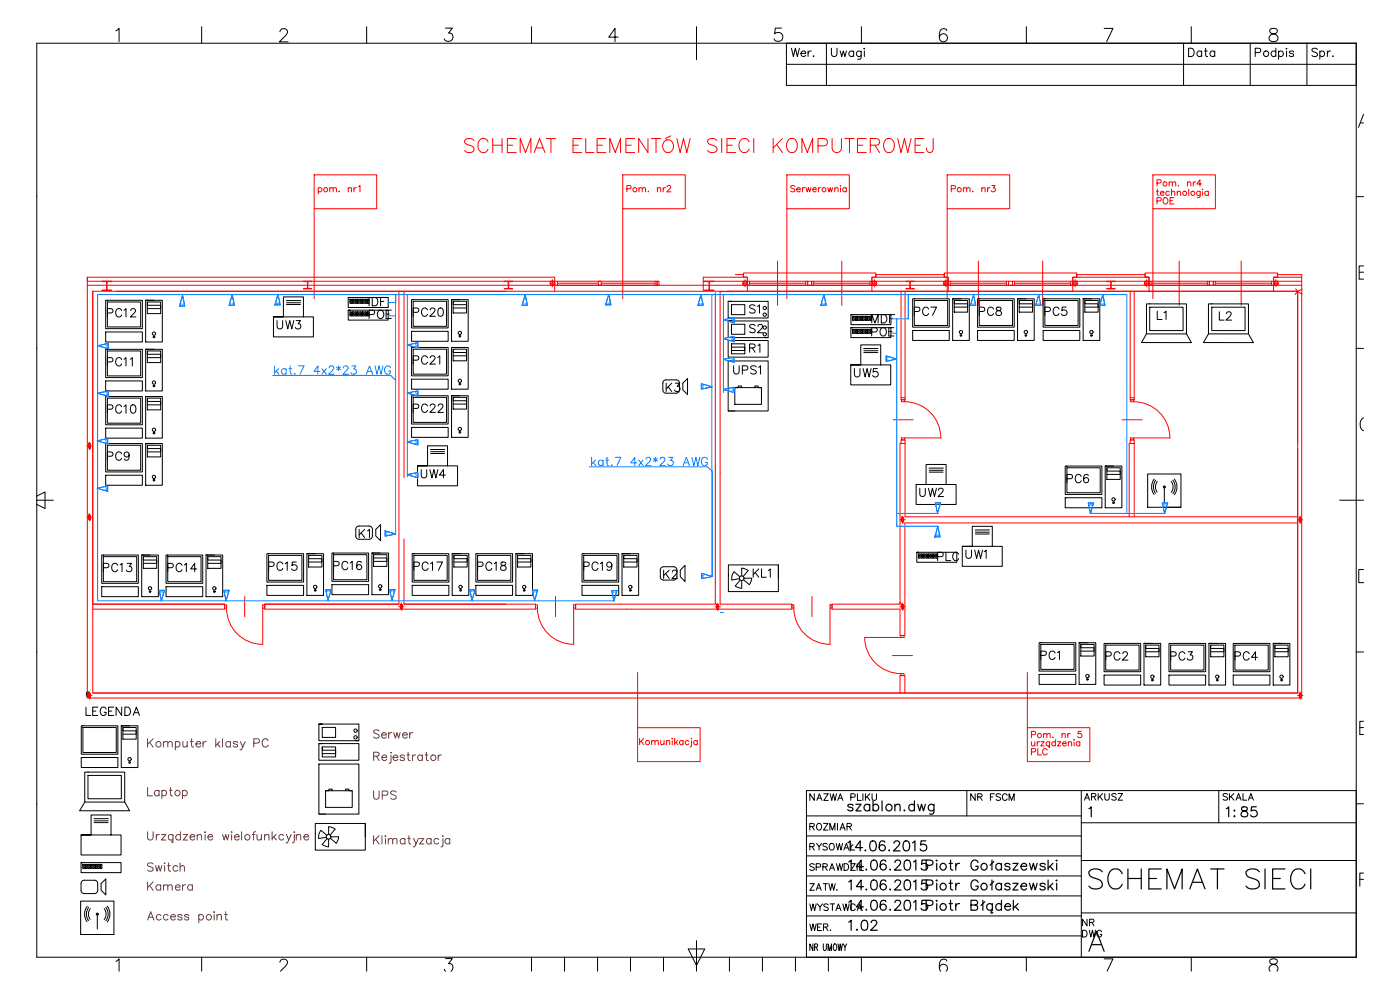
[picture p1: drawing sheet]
<svg xmlns="http://www.w3.org/2000/svg" width="420mm" height="297mm" viewBox="0 0 420 297" stroke-linecap="round" stroke-linejoin="round" font-family="sans-serif">
<!-- layer: Title Block -->
<g fill="none" stroke="#000" stroke-width=".3">
<path d="M11 13h396v274.2h-396zM34.8 9.3l.9-.8v4M60.5 8v5M84 9.6l.4-.8 1.1-.2a.98 .98 0 0 1 .6 1.5l-2.3 2.5h2.7M110 8v5M133.7 8.4h2l-1.1 1.5a1.27 1.27 0 0 1 1.4 1.5 1.27 1.27 0 0 1-1.8 1l-.5-.2-.4-.6M159.5 8v5M185.5 11.1h-2.8l1.9-2.6v4M209 8v9.9M234.6 8.4h-1.9l-.2 1.7a1.4 1.4 0 0 1 2.1 0 1.4 1.4 0 0 1-.2 2.1 1.4 1.4 0 0 1-2.1-.6M236 13v12.6h171M236 19.3h171"/>
<path d="M248 13v12.6M258.5 8v5M284.2 9.2a1.14 1.14 0 0 0-1.1-.6 1.14 1.14 0 0 0-1 .7 2.82 2.82 0 0 0 .4 3.1 1.23 1.23 0 0 0 1.8-.6 1.23 1.23 0 0 0-.9-1.7 1.23 1.23 0 0 0-1.5 1.2M308 8v5M331.4 8.5h2.6l-1.9 4M355.2 13v12.6M357.5 8v5M375.2 13v12.6M376.7 15.8l1.4-.1 .3-.4-.1-.6-.5-.2h-1.1v2.5M381.3 8.7a.79 .79 0 0 0 .3 1.3 1.65 1.65 0 0 1 1.9 1.7 1.38 1.38 0 0 1-1.5 .8 1.38 1.38 0 0 1-1.1-1.4 1.86 1.86 0 0 1 1.9-1.1 .79 .79 0 0 0 .3-1.3l-.5-.2zM382.9 15.7a.79 .79 0 0 0-1.2-.2 .79 .79 0 0 0 0 1.2 .79 .79 0 0 0 1.2-.1M382.9 14.5v2.5"/>
<path d="M383.7 15.7a.8 .8 0 0 1 1.2-.2 .8 .8 0 0 1 0 1.2 .8 .8 0 0 1-1.2-.1M383.7 15.3v2.5M386.1 14.5v.2zM386.1 15.3v1.7M388.2 15.7a.75 .75 0 0 0-1.3 0l.4 .3 .8 .2 .1 .4a.75 .75 0 0 1-1.3 0M392.2 13v12.6M395.4 14.8a.93 .93 0 0 0-.9-.4 .93 .93 0 0 0-.8 .7l.3 .3 1.1 .5 .3 .7a1.08 1.08 0 0 1-1.7 0M396.1 15.7a.8 .8 0 0 1 1.2-.2 .8 .8 0 0 1 0 1.2 .8 .8 0 0 1-1.2-.1M396.1 15.3v2.5M398.4 15.3v1.7M399.3 15.3a.82 .82 0 0 0-.9 .7M400 16.7v.3l.1-.2"/>
<path d="M408.3 36.9h.9M409.2 34.3l-1.5 3.9M10.8 59h.2M407 59h2.2M409.2 79.8h-1.3v3.9h1.3M407.9 81.7h1.3M10.8 104.5h.2M407 104.5h2.2M409.2 125.4a2.28 2.28 0 0 0 0 3.8M10.8 148.9l2.7-1.3v5l-2.7-1.4M10.8 150.1h5.2M402.1 150.1h7.1"/>
<path d="M409.2 170.9h-1.4v3.9h1.4M10.8 195.6h.2M407 195.6h2.2M408.1 218.3h1.1M409.2 216.4h-1.1v4h1.1M290.2 237.2v7.6M324.5 237.2v50M365.8 237.2v9.7M407 237.2h-165v50M10.8 241.2h.2M242 256.8h82.5M242 250.8h82.5"/>
<path d="M242 244.8h82.5M324.5 258.2h82.5M324.5 246.9h82.5M407 241.2h2.2M242 274.8h82.5M242 268.8h82.5M242 262.8h82.5M324.5 273.9h82.5M324.9 279.1h.7a1.08 1.08 0 0 1 .7 1 1.08 1.08 0 0 1-.7 1h-.7zM326.2 275.8v2l-1.3-2v2M326.9 279.1l.5 2 .5-2 .4 2 .5-2M327 276.7l1.1-.1 .1-.6-1.2-.2v2"/>
<path d="M327.7 276.7l.6 1.1M330.6 279.6a.73 .73 0 0 0-.8-.5 .73 .73 0 0 0-.6 .8v.5a.71 .71 0 0 0 .7 .7 .71 .71 0 0 0 .7-.7h-.5M408.1 263.8h1.1M409.2 262h-1.1v3.9M34.8 288.5l.9-.8v3.7M60.5 287.2v4.2M84 288.7l.4-.7 1.1-.2a.97 .97 0 0 1 .6 1.5l-1.9 2.1M110 287.2v4.2M133.3 290.8l.5 .6M133.7 287.6h2l-1.1 1.5a1.2 1.2 0 0 1 1.3 .9 1.2 1.2 0 0 1-.6 1.4M159.5 287.2v4.2M169.4 287.2v4.2"/>
<path d="M179.3 287.2v4.2M189.2 287.2v4.2M199.1 287.2v4.2M206.6 284.7h4.9l-2.5 5zM209 282.3v9.1M218.9 287.2v4.2M228.8 287.2v4.2M238.7 287.2v4.2M242 280.8h82.5M244 283.2v2l-1-2v2M244.5 284.2l.8-.1v-.8l-.8-.1v2M244.9 284.2l.5 1"/>
<path d="M247.1 283.2v1.4l.4 .6 .4-.3 .1-1.7M248.5 285.2v-2l.5 2 .6-2v2M248.6 287.2v4.2M250.3 283.3l.2-.1a1.08 1.08 0 0 1 .7 1 1.08 1.08 0 0 1-.7 1 1.44 1.44 0 0 1-.2-1.9zM251.5 283.2l.3 2 .4-2 .3 2 .3-2M253.1 283.2l.5 1 .5-1M253.6 284.2v1M258.5 287.2v4.2M281.9 290.4a1.21 1.21 0 0 1 1.7-1 1.21 1.21 0 0 1 .3 2M284.2 288.3a1.16 1.16 0 0 0-1.7-.3 3.1 3.1 0 0 0-.2 3.4M308 287.2v4.2M331.4 287.7h2.6l-1.7 3.7"/>
<path d="M357.5 287.2v4.2M381.2 291.4a1.18 1.18 0 0 1-.3-1.3 1.18 1.18 0 0 1 1.1-.7l.8-.2a.79 .79 0 0 0 .3-1.3 1.49 1.49 0 0 0-2 .4v.3a2.26 2.26 0 0 0 1.9 1 1.14 1.14 0 0 1 .2 1.8"/>
<circle cx="380" cy="16.1" r=".83"/>
</g>
<g fill="none" stroke="#000" stroke-width=".36">
<path d="M256 241.7a.91 .91 0 0 0-1.6 0l.5 .5 1 .3 .1 .4a.91 .91 0 0 1-1.6 0M256.9 241.3h1.5l-1.5 2h1.5M261 241.7a.96 .96 0 0 0-1.4-.1 .96 .96 0 0 0 0 1.4 .96 .96 0 0 0 1.4-.1M261 241.3v2M262 241.7a.96 .96 0 0 1 1.4-.1 .96 .96 0 0 1 0 1.4 .96 .96 0 0 1-1.4-.1M262 240.3v3M264.7 240.3v3M268.6 241.9l.7-.6 .7 .1 .1 1.9M268.6 241.3v2M271.4 243l-.1 .2h.3M274.4 241.7a.96 .96 0 0 0-1.4-.1 .96 .96 0 0 0 0 1.4 .96 .96 0 0 0 1.4-.1M274.4 240.3v3"/>
<path d="M275.4 241.3l.6 2 .6-2 .5 2 .6-2M280.3 241.3v2.3a.8 .8 0 0 1-1.3 .6M280.3 241.7a.96 .96 0 0 0-1.4-.1 .96 .96 0 0 0 0 1.4 .96 .96 0 0 0 1.4-.1M326.8 242.6l.7-.5v3M284.8 271.1h1M285.3 270.1v2.4l.1 .5 .6 .1M286.8 271.1v2M288 271.1a.97 .97 0 0 0-1.2 .9M291.4 271.5l1.7-.1 .3-.4-.1-.6-.6-.3h-1.3v3h1.3a.79 .79 0 0 0 .7-.5 .79 .79 0 0 0-.3-.9l-.4-.2M295 270.1v3M295.5 270.5l-1.1 1.2M297.8 271.5a.96 .96 0 0 0-1.4-.1 .96 .96 0 0 0 0 1.4 .96 .96 0 0 0 1.4-.1"/>
<path d="M297.8 271.1v2l-.4 .7 .3 .2 .3-.2M300.6 271.5a.96 .96 0 0 0-1.5-.1 .96 .96 0 0 0 0 1.4 .96 .96 0 0 0 1.5-.1M300.6 270.1v3M301.5 272h1.8a.92 .92 0 0 0-1.3-.8 .92 .92 0 0 0-.3 1.5 .91 .91 0 0 0 1.6 0M304.1 270.1v3M304.7 272l1 1.1M305.5 271.1l-1.4 1.4M326.8 285.4l2.3-6 2.3 6M327.6 283.4h2.9"/>
<circle cx="266.8" cy="242.3" r=".99"/>
<circle cx="283" cy="272.1" r=".99"/>
</g>
<path d="M26.1 207.8h.6v.9h-.6zM26.1 208.2v.1M26.1 208.3h.1M26.2 208.3h.1M26.2 208.2h.1M26.3 208.2h.1M26.3 208.2v.1M26.3 208.3h.1M26.4 208.2v.1M26.4 208.3h.1M26.4 208.3h.2M26.6 208.3h.1" fill="none" stroke="#000" stroke-width=".59"/>
<g fill="#000">
<circle cx="26.3" cy="208.3" r=".3"/>
<circle cx="26.6" cy="208.3" r=".3"/>
<circle cx="26.7" cy="208.3" r=".3"/>
</g>
<!-- layer: przekroj -->
<g fill="none" stroke="#f00" stroke-width=".3">
<path d="M94.3 52.5h18.8v10.1h-18.8zM95.5 56.6a.6 .6 0 0 1 .9-.1 .6 .6 0 0 1 0 .9 .6 .6 0 0 1-.9-.1M95.5 56.3v1.9M99 56.7l.4-.4 .5 .1 .1 1.2M99 56.3v1.3M100 56.7l.4-.4 .5 .1 .1 1.2M101.8 57.4v.2zM104.5 56.7l.5-.4 .4 .1 .1 1.2M104.5 56.3v1.3M106.2 56.3v1.3M107 56.3l-.5 .1-.3 .4M107.6 56l.4-.3v1.9"/>
<path d="M186.9 52.5h18.8v10.1h-18.8zM188.1 56.7l1.1-.1 .2-.3-.1-.5-1.2-.1v1.9M191.8 56.7l.4-.4 .5 .1 .1 1.2M191.8 56.3v1.3M192.8 56.7l.4-.4 .5 .1v1.2M194.6 57.4v.2zM197.3 56.7l.4-.4 .5 .1 .1 1.2M197.3 56.3v1.3M199 56.3v1.3M199.7 56.3l-.4 .1-.3 .4M200.2 56.1l.4-.4h.5l.2 .3-.3 .7-.9 .9h1.3M236.1 52.5h18.8v10.1h-18.8z"/>
<path d="M238.6 55.9l-.5-.2h-.6l-.1 .6 1 .4 .2 .6-.5 .3-.8-.3M239.1 56.8h1.1a.61 .61 0 0 0-.7-.5 .61 .61 0 0 0-.5 .7 .61 .61 0 0 0 .6 .6l.6-.3M240.8 56.3v1.3M241.5 56.3l-.4 .1-.3 .4M241.9 56.3l.4 1.3 .3-1.3 .4 1.3 .4-1.3M243.9 56.8h1.1a.61 .61 0 0 0-.7-.5 .61 .61 0 0 0-.5 .7 .61 .61 0 0 0 .6 .6l.6-.3M245.6 56.3v1.3M246.3 56.3l-.4 .1-.3 .4M248.4 56.3l.4 1.3 .4-1.3 .3 1.3 .4-1.3M250.5 56.7l.5-.4 .4 .1 .1 1.2M250.5 56.3v1.3M252.3 55.7v.1z"/>
<path d="M252.3 56.4v1.2M254 56.6a.6 .6 0 0 0-.9-.1 .6 .6 0 0 0 0 .9 .6 .6 0 0 0 .9-.1M254 56.3v1.3M284.3 52.5h18.7v10.1h-18.7zM285.5 56.7l1.1-.1 .1-.8-1.2-.1v1.9M289.1 56.7l.5-.4 .4 .1 .1 1.2M289.1 56.3v1.3M290.1 56.7l.5-.4 .4 .1 .1 1.2M291.8 57.5h.2zM294.6 56.7l.5-.4 .5 .1v1.2M294.6 56.3v1.3M296.4 56.3v1.3"/>
<path d="M297.1 56.3l-.4 .1-.3 .4M297.7 55.7h.9l-.5 .7a.64 .64 0 0 1 .5 1 .64 .64 0 0 1-1.1-.2M346 52.5h18.8v10.1h-18.8zM360.2 57.4l-.1 1.7-.3 .2-.4-.1M94.3 62.6v27M186.9 62.6v27M233.3 78.4v13.2M236.1 62.6v27M252.6 78.4v13.2M284.3 62.6v27M293.6 78.4v13.2M312.9 78.4v13.2"/>
<path d="M346 62.6v27M353.9 78.4v13.2M372.5 78.4v13.2M26.2 83.2h140.3v4.2M26.2 85.6h364.5M27.8 87.4v93.9h39.6v1.5h-39.6M27.8 87.4h361.7v120.5h-361.7zM30.6 84.4h2.9l-1.4 .2 .1 2.4 1.3 .2h-2.9l1.4-.3v-2.4zM35 87.4h116.8M91.1 84.4l1.2 .2-.1 1.9-1.1 .2h2.4l-1.1-.3v-1.9l1.1-.1M119.7 87.4v93.9h-40.2v1.5h81.2v-1.5h-39.5M121.2 87.4v55.9"/>
<path d="M151.4 84.4l1.1 .1v1.9l-1.1 .3h2.4l-1.2-.3M152.7 84.6v1.8M153.8 84.4l-1.2 .2M165 85h1.5M165.2 84.4h1.2v1.2h-1.2zM165.2 84.4h1.1v1.1h-1.1zM165.8 83.9v2.2M166.5 84.4h-140.3v-1.2v126.2h364.5v-127h-7.3v.8h-1.2v2.4M166.5 84.4h.8v1.2h-.8zM167.3 84.4h29.3M167.3 85h12.3M179.6 84.4h.8v1.2h-.8z"/>
<path d="M180.4 85h16.2M196.6 84.4h.6v1.2h-.6zM197.2 84.4h.6v1.2h-.6zM211.1 84.4h13.2M213 84.5v2.5M213 84.5l1.3-.1h-2.9l1.4 .2v2.4l-1.4 .2h2.9l-1.3-.2M214.7 87.9v53.3M216 87.5h4.1M216.1 87.4v93.9h21.5v1.5h-64.9v-1.5h42v-39.4M220.7 82.4h2.4v.8M222.8 85h1.6M223 84.4h1.2v1.2h-1.2z"/>
<path d="M223 84.4h1.1v1.1h-1.1zM223.6 83.9v2.2M224.3 84.4v3h-6M224.3 84.4h.6v1.2h-.6zM224.3 84.4v-1.2h-13.2v4.2M224.3 87.4h37.4M224.9 84.4h16.9M224.9 85h16.9M241.8 84.4h.6v1.2h-.6zM242.4 84.4h1.2v1.2h-1.2zM243.6 84.4h.6v1.2h-.6zM244.2 84.4h16.9"/>
<path d="M244.2 85h16.9M261.1 84.4h.6v1.2h-.6zM261.6 85h1.6M261.7 84.4v3h22.9v-3M261.7 84.4v-1.2h1.2v-1.3h-39.8v1.3h1.2v2.4M261.7 84.4h22.9M261.8 84.4h1.2v1.2h-1.2zM261.9 84.4h1v1.1h-1zM262.4 83.9v2.2M262.9 83.2h20.5M270.4 87.4v31.9M271.6 87.4v31.9"/>
<path d="M271.9 84.4l1.2 .2M273.1 84.6v1.8M274.3 84.4l-1.1 .2v1.9l1.1 .2h-2.4l1.2-.3M283.1 85h1.5M283.3 84.4h1.2v1.2h-1.2zM283.3 84.4h1.1v1.1h-1.1zM283.4 82.4h-20.5v.8h-1.2v2.4M283.4 82.4v.8h1.2v1.2M283.4 82.4v-.5h39.8v1.3h-1.2v1.2M283.4 82.4v.8h1.2v2.4M283.9 83.9v2.2M284.6 84.4h.6v1.2h-.6z"/>
<path d="M284.6 87.4h60.3M285.2 84.4h16.9M285.2 85h16.9M302.1 84.4h.6v1.2h-.6zM302.7 84.4h1.2v1.2h-1.2zM303.9 84.4h.6v1.2h-.6zM304.5 84.4h16.8M304.5 85h16.8M321.3 84.4h.7v1.2h-.7zM321.9 85h1.6M322 84.4h22.9M322 84.4v3"/>
<path d="M322.1 84.4h1.2v1.2h-1.2zM322.1 84.4h1.1v1.1h-1.1zM322.7 83.9v2.2M323.2 83.2h21.7M332.2 84.4l1.1 .1v1.9l-1.1 .3h2.4l-1.2-.3M333.5 84.6v1.8M334.6 84.4l-1.2 .2M339.2 87.4v31.9M340.4 87.4v31.9M343.4 85h1.5M343.5 84.4h1.2v1.2h-1.2zM343.6 84.4h1.1v1.1h-1.1z"/>
<path d="M343.6 82.4v.8h1.3v1.2M343.6 82.4v-.5h39.8v1.3h-1.2v1.2M343.6 82.4v.8h1.3v2.4M343.6 82.4h-20.4v.8h-1.2v2.4M344.1 83.9v2.2M344.9 84.4v3h37.3v-3M344.9 84.4h.5v1.2h-.5zM345.4 84.4h16.9M345.4 85h16.9M362.3 84.4h.6v1.2h-.6zM362.9 84.4h1.2v1.2h-1.2zM364.1 84.4h.6v1.2h-.6z"/>
<path d="M364.7 84.4h16.9M364.7 85h16.9M381.6 84.4h.6v1.2h-.6zM382.2 85h1.5M382.2 84.4h8.5M382.2 83.2h8.5M382.2 87.4h7.3M382.3 84.4h1.2v1.2h-1.2zM382.4 84.4h1.1v1.1h-1.1zM382.9 83.9v2.2M388.8 86.7l2 1.6M389.5 87.4v45.6"/>
<path d="M390.8 86.8l-1.3 .6-.8 1M270.4 119.3h1.2v.6h-1.2zM270.5 119.9h1v.6h-1zM339.2 119.3h1.2v.6h-1.2zM339.3 119.9h1v.6h-1zM26.1 133.8h1.5M26.6 133.2h.5v1.2h-.5zM26.6 133.3h.5v1h-.5zM26.8 132.7v2.2M268 126h6M270.4 133h-.3v48.3h-20.4v1.5h20.4v7.9h1.5v-33.8h117.9M270.4 132h1.2v1h-1.2z"/>
<path d="M270.5 131.4h1v.6h-1zM271.5 120.5a10.8 10.8 0 0 1 10.8 10.9h-10.8M271.6 133v22.1h117.9M336.8 126h6M339.2 132h1.2v1h-1.2zM339.2 133h-.3v22.1M339.3 131.4h1v.6h-1zM340.3 120.5a10.8 10.8 0 0 1 10.8 10.9h-10.8M340.4 133v22.1M389.5 134.5v73.4h-361.7M26.1 155.2h1.5M26.6 154.6h.5v1.2h-.5z"/>
<path d="M26.6 154.7h.5v1h-.5zM26.8 154.1v2.2M270.1 155.9h1.6M270.6 155.3h.6v1.2h-.6zM270.6 155.4h.5v1.1h-.5zM270.9 154.8v2.2M389.4 156h1.6M389.9 155.4h.6v1.2h-.6zM390 155.4h.4v1.1h-.4zM390.2 154.9v2.1M73.4 179v6M121.2 161.7v19.6"/>
<path d="M166.7 179v6M243.7 179v6M67.4 181.5h.6v1h-.6zM68 182.5a10.8 10.8 0 0 0 10.8 10.8l.1-10.8M78.9 181.5h.6v1h-.6zM119.7 182h1.5M120.1 181.4h.6v1.2h-.6zM120.2 181.5h.5v1.1h-.5zM120.4 180.9v2.2M121.2 181.3h30.6M160.7 181.5h.6v1h-.6zM161.3 182.5a10.8 10.8 0 0 0 10.8 10.8"/>
<path d="M172.2 181.5h.5v1h-.5zM172.2 182.5v10.8M214.6 182.1h1.6M215.1 181.5h.6v1.2h-.6zM215.1 181.5h.5v1.1h-.5zM215.4 181v2.1M237.6 181.5h.7v1h-.7zM238.2 182.5a10.8 10.8 0 0 0 10.9 10.8M249.1 181.5h.6v1h-.6zM249.1 182.5v10.8M267.8 196.7h6.1M270.1 182h1.5"/>
<path d="M270.4 190.7h.9v.6h-.9zM270.4 191.3l-10.9-.1a10.8 10.8 0 0 0 10.9 10.9M270.5 181.4h.6v1.2h-.6zM270.6 181.5h.5v1.1h-.5zM270.8 180.9v2.2M26.1 208.7h1.5M26.6 208.1h.5v1.2h-.5zM26.6 208.1h.5v1.1h-.5zM26.8 207.6v2.2M191.4 218.3h18.7v10.2h-18.7zM191.4 201.8v16.5M270.1 207.9v-5.2h1.5v5.2"/>
<path d="M270.4 202.1h.9v.6h-.9zM308.3 218.3h18.8v10.2h-18.8zM308.3 201.8v16.5M389.4 208.7h1.6M389.9 208.1h.6v1.2h-.6zM390 208.1h.4v1.1h-.4zM390.2 207.6v2.2M191.9 221.5v1.9M192.4 222.3l.8 1.1M193.2 221.5l-1.3 1.3M195.6 222.5l.4-.3 .5 .1 .1 1.1M195.6 222.2v1.2"/>
<path d="M196.6 222.5l.4-.3 .5 .1 .1 1.1M198.3 222.2l.1 1.1 .4 .1 .5-.3M199.3 222.2v1.2M200 222.5l.5-.3 .4 .1 .1 1.1M200 222.2v1.2M201.7 221.5v.2zM201.7 222.3v1.1M202.5 221.5v1.9M202.8 222.7l.7 .7M203.4 222.2l-.9 .9M205 222.4a.61 .61 0 0 0-.9 0 .61 .61 0 0 0 0 .9 .61 .61 0 0 0 .9-.1M205 222.2v1.2"/>
<path d="M206.7 222.4a.62 .62 0 0 0-.9-.1 .62 .62 0 0 0 0 1 .62 .62 0 0 0 .9-.1M207.5 221.6h.1zM207.5 222.3v1.4v.3l-.4 .1M209.3 222.4a.62 .62 0 0 0-.9-.1 .62 .62 0 0 0 0 1 .62 .62 0 0 0 .9-.1M209.3 222.2v1.2"/>
<circle cx="97.7" cy="56.9" r=".63"/>
<circle cx="190.5" cy="56.9" r=".63"/>
<circle cx="247.3" cy="56.9" r=".63"/>
<circle cx="287.9" cy="56.9" r=".63"/>
<circle cx="194.3" cy="222.8" r=".63"/>
</g>
<g fill="#f00" stroke="#f00" stroke-width=".3">
<path d="M215.1 181.5l.5 1.1v-1.1zM215.1 181.5l.5 1.1h-.5z"/>
<path d="M26.6 154.7l.5 1v-1zM26.6 154.7l.5 1h-.5z"/>
<path d="M26.6 208.1l.5 1.1v-1.1zM26.6 208.1l.5 1.1h-.5z"/>
<path d="M26.6 133.3l.5 1v-1zM26.6 133.3l.5 1h-.5z"/>
<path d="M120.2 181.5l.5 1.1v-1.1zM120.2 181.5l.5 1.1h-.5z"/>
<path d="M390 155.4l.4 1.1v-1.1zM390 155.4l.4 1.1h-.4z"/>
<path d="M390 208.1l.4 1.1v-1.1zM390 208.1l.4 1.1h-.4z"/>
<path d="M270.6 155.4l.5 1.1v-1.1zM270.6 155.4l.5 1.1h-.5z"/>
<path d="M270.6 181.5l.5 1.1v-1.1zM270.6 181.5l.5 1.1h-.5z"/>
</g>
<!-- layer: 0 -->
<g fill="none" stroke="#000" stroke-width=".3">
<path d="M31.7 90.1h11v8.5h-11zM31.7 99.6h11v3h-11zM32.2 90.6h10v7.5h-10zM43.7 90.1h5v12.5h-5zM43.7 90.1h2.5M44.2 90.6h4v3.5h-4zM44.2 90.6v1h4v1h-4M82.1 95.1h12v6h-12v-6h3v-6h6v6M85.9 90.2h4.3M86 90.8h4.2M86 91.4h4.2M104.5 89.3h12v3h-12v-3h.5"/>
<path d="M104.5 93.1h12v2.9h-12v-2.9h.5M105 90.5h.5v.5h-.5zM105 89.8h.5v.5h-.5zM105 94.3h.5v.5h-.5zM105 93.6h.5v.5h-.5zM105.8 90.5h.5v.5h-.5zM105.8 89.8h.5v.5h-.5zM105.8 94.3h.5v.5h-.5zM105.8 93.6h.5v.5h-.5zM106.5 90.5h.5v.5h-.5zM106.5 89.8h.5v.5h-.5zM106.5 94.3h.5v.5h-.5z"/>
<path d="M106.5 93.6h.5v.5h-.5zM107.3 90.5h.5v.5h-.5zM107.3 89.8h.5v.5h-.5zM107.3 94.3h.5v.5h-.5zM107.3 93.6h.5v.5h-.5zM123.5 89.9h11v8.5h-11zM123.5 99.4h11v3h-11zM124 90.4h10v7.5h-10zM135.5 89.9h5v12.5h-5zM135.5 89.9h2.5M136 90.4h4v3.5h-4zM136 90.4v1h4v1h-4"/>
<path d="M218.5 90.4h12v5h-12v-5h1M218.5 96.3h12v5h-12v-5h1M219.5 91.4h4v3h-4zM219.5 97.3h4v3h-4zM255.4 98.3h12v3h-12v-3h.5M255.4 94.4h12v3h-12v-3h.5M255.9 95.7h.5v.5h-.5zM255.9 94.9h.5v.5h-.5zM255.9 99.6h.5v.5h-.5zM255.9 98.8h.5v.5h-.5zM256.6 99.6h.5v.5h-.5zM256.6 98.8h.5v.5h-.5z"/>
<path d="M256.6 95.7h.5v.5h-.5zM256.6 94.9h.5v.5h-.5zM257.4 99.6h.5v.5h-.5zM257.4 98.8h.5v.5h-.5zM257.4 95.7h.5v.5h-.5zM257.4 94.9h.5v.5h-.5zM258.1 99.6h.5v.5h-.5zM258.1 98.8h.5v.5h-.5zM258.1 95.7h.5v.5h-.5zM258.1 94.9h.5v.5h-.5zM273.9 89.7h11v8.5h-11zM273.9 99.2h11v2.9h-11z"/>
<path d="M274.4 90.2h10v7.5h-10zM285.9 89.7h5v12.4h-5zM285.9 89.7h2.5M286.4 90.2h4v3.5h-4zM286.4 90.2v1h4v1h-4M293.4 89.7h11v8.5h-11zM293.4 99.2h11v2.9h-11zM293.9 90.2h10v7.5h-10zM305.4 89.7h5v12.4h-5zM305.4 89.7h2.5M305.9 90.2h4v3.5h-4zM305.9 90.2v1h4v1h-4"/>
<path d="M313.1 89.7h11v8.5h-11zM313.1 99.2h11v2.9h-11zM313.6 90.2h10v7.5h-10zM325.1 89.7h5v12.4h-5zM325.1 89.7h2.5M325.6 90.2h4v3.5h-4zM325.6 90.2v1h4v1h-4M344.1 91.2h12v9h-12zM345 92.2h10.1v7h-10.1zM362.7 91.2h12v9h-12zM363.7 92.2h10v7h-10zM31.7 104.8h11v8.5h-11z"/>
<path d="M31.7 114.3h11v3h-11zM31.7 119h11v8.5h-11zM32.2 105.3h10v7.5h-10zM32.2 119.5h10v7.5h-10zM43.7 104.8h5v12.5h-5zM43.7 119h5v12.5h-5zM43.7 104.8h2.5M43.7 119h2.5M44.2 105.3h4v3.5h-4zM44.2 105.3v1h4v1h-4M44.2 119.5h4v3.5h-4zM44.2 119.5v1h4v1h-4"/>
<path d="M123.5 104.3h11v8.5h-11zM123.5 113.8h11v3h-11zM123.5 118.7h11v8.5h-11zM124 104.8h10v7.5h-10zM124 119.2h10v7.5h-10zM135.5 104.3h5v12.5h-5zM135.5 118.7h5v12.5h-5zM135.5 104.3h2.5M135.5 118.7h2.5M136 104.8h4v3.5h-4zM136 104.8v1h4v1h-4M136 119.2h4v3.5h-4z"/>
<path d="M136 119.2v1h4v1h-4M218.5 102.2h12v5h-12v-5h1M218.5 108.3h12v15h-12zM219.5 103.2h4v3h-4zM219.5 103.2v1h4v1h-4M220.5 116.3h8v5h-8zM220.5 116.3h1v-.5h1v.5M226.5 116.3v-.5h1v.5h1M255.3 109.5h12v6h-12v-6h3v-6h6v6M259.2 104.6h4.3M259.2 105.2h4.3M259.2 105.8h4.2"/>
<path d="M344.1 100.2l-1.5 2.6h15l-1.5-2.6M362.7 100.2l-1.5 2.6h15l-1.5-2.6M31.7 128.5h11v3h-11zM31.7 133.1h11v8.5h-11zM32.2 133.6h10v7.5h-10zM43.7 133.1h5v12.5h-5zM43.7 133.1h2.5M44.2 133.6h4v3.5h-4zM44.2 133.6v1h4v1h-4M123.5 128.2h11v3h-11zM125.3 139.8h12v6h-12v-6h3v-6h6v6M129.2 134.9h4.3"/>
<path d="M129.2 135.5h4.2M129.2 136.1h4.2M218.5 123.3h2M319.7 139.8h11v8.6h-11zM331.7 139.8h5v12.6h-5zM331.7 139.8h2.5M31.7 142.6h11v3h-11zM112.8 158.8l1.4-1.4v4.8l-1.4-1.4zM274.9 145.4h12v6h-12v-6h3v-6h6v6M278.8 140.5h4.3M278.9 141.1h4.2M278.9 141.7h4.1"/>
<path d="M292.7 159h4.3M292.7 159.7h4.2M319.7 149.3h11v3.1h-11zM320.2 140.3h10v7.5h-10zM332.2 140.3h4v3.5h-4zM332.2 140.3v1h4v1h-4M344.4 142.2h10v10h-10zM346.4 143.7a3.8 3.8 0 0 0 0 4.7M346.8 144.1l-.6 1.7 .1 1.1 .5 1.1M347.3 144.5a2.66 2.66 0 0 0 0 3.2M349.4 152.2h5M349.4 146.1v4.5"/>
<path d="M351.5 144.4a2.66 2.66 0 0 1 0 3.3M352 144.1a3.3 3.3 0 0 1 0 4M352.4 143.7a3.8 3.8 0 0 1 0 4.8M30.5 166.5h11v8.5h-11zM30.5 176h11v3h-11zM31 167h10v7.5h-10zM42.5 166.5h5v12.5h-5zM42.5 166.5h2.5M43 167h4v3.5h-4zM43 167v1h4v1h-4M49.8 166.5h11v8.5h-11zM49.8 176h11v3h-11z"/>
<path d="M50.3 167h10v7.5h-10zM61.8 166.5h5v12.5h-5zM61.8 166.5h2.5M62.3 167h4v3.5h-4zM62.3 167v1h4v1h-4M80.1 166.1h11v8.5h-11zM80.1 175.6h11v3h-11zM80.6 166.6h10v7.5h-10zM92.1 166.1h5v12.5h-5zM92.1 166.1h2.5M92.6 166.6h4v3.5h-4zM92.6 166.6v1h4v1h-4"/>
<path d="M99.6 165.9h11v8.5h-11zM99.6 175.4h11v3h-11zM100.1 166.4h10v7.5h-10zM111.6 165.9h5v12.5h-5zM111.6 165.9h2.5M112.1 166.4h4v3.5h-4zM112.1 166.4v1h4v1h-4M123.7 166.1h11v8.5h-11zM123.7 175.6h11v3h-11zM124.2 166.6h10v7.5h-10zM135.7 166.1h5v12.5h-5zM135.7 166.1h2.5"/>
<path d="M136.2 166.6h4v3.5h-4zM136.2 166.6v1h4v1h-4M142.8 166.1h11v8.5h-11zM142.8 175.6h11v3h-11zM143.3 166.6h10v7.5h-10zM154.8 166.1h5v12.5h-5zM154.8 166.1h2.5M155.3 166.6h4v3.5h-4zM155.3 166.6v1h4v1h-4M174.7 166.1h11v8.5h-11zM174.7 175.6h11v3h-11zM175.2 166.6h10v7.5h-10z"/>
<path d="M186.7 166.1h5v12.5h-5zM186.7 166.1h2.5M187.2 166.6h4v3.5h-4zM187.2 166.6v1h4v1h-4M218.6 169.5h15v8h-15zM221.9 173.6l-2.2 .4M222.1 173.1l-1.8-1.5-.5 .9-.2 1.5M222.2 174l-1.5 1.8 .7 .4 1.2 .3v-2.3M222.6 172.8v-2.3l1.2 .3 .7 .4-1.5 1.8M275.2 165.7h12v3h-12v-3h.4M275.6 167h.5v.5h-.5zM275.6 166.2h.5v.5h-.5z"/>
<path d="M276.4 167h.5v.5h-.5zM276.4 166.2h.5v.5h-.5zM277.1 167h.6v.5h-.6zM277.1 166.2h.6v.5h-.6zM277.9 167h.5v.5h-.5zM277.9 166.2h.5v.5h-.5zM288.8 163.9h12v6h-12v-6h3v-6h6v6M292.7 160.2h4.2M311.9 192.8h11v8.6h-11zM312.4 193.4h10v7.4h-10zM323.9 192.8h5v12.6h-5zM323.9 192.8h2.5"/>
<path d="M324.4 193.4h4v3.4h-4zM324.4 193.4v.9h4v1.1h-4M331.4 193.1h10.9v8.4h-10.9zM331.8 193.6h10v7.5h-10zM343.3 193.1h5v12.4h-5zM343.3 193.1h2.5M343.8 193.6h4v3.5h-4zM343.8 193.6v1h4v1h-4M350.8 193.1h11v8.4h-11zM351.3 193.6h10v7.5h-10zM362.8 193.1h5v12.4h-5zM362.8 193.1h2.5"/>
<path d="M363.3 193.6h4v3.5h-4zM363.3 193.6v1h4v1h-4M370.1 193.1h11v8.4h-11zM370.6 193.6h10v7.5h-10zM382.1 193.1h5v12.4h-5zM382.1 193.1h2.5M382.6 193.6h4v3.5h-4zM382.6 193.6v1h4v1h-4M24.4 217.8h11v8.5h-11zM24.9 218.3h10v7.5h-10zM36.4 217.8h5v12.5h-5zM36.9 218.3h4v3.5h-4z"/>
<path d="M36.9 218.3v1h4v1h-4M95.7 217.2h12v5h-12v-5h1M96.7 218.2h4v3h-4zM311.9 202.3h11v3.1h-11zM331.4 202.6h10.9v2.9h-10.9zM350.8 202.6h11v2.9h-11zM370.1 202.6h11v2.9h-11zM24.4 227.3h11v3h-11zM25.4 231.7h12v9h-12zM26.4 232.7h10v7h-10zM95.7 223.1h12v5h-12v-5h1M95.7 229.2h12v15.1h-12z"/>
<path d="M96.7 224.1v3h4v-3h-4v1h4v1h-4M97.7 237.3h8v4.9h-8zM97.7 237.3h1v-.5h1v.5M103.7 237.3v-.5h1v.5h1M106.7 222.2h1M24.3 250.5h12v6h-12v-6h3v-6h6v6M24.3 258.8h12v3h-12v-3h.5M24.8 259.3h.5v.5h-.5zM25.4 240.7l-1.5 2.6h15l-1.5-2.6M25.6 259.3h.5v.5h-.5zM26.3 259.3h.5v.5h-.5zM27.1 259.3h.5v.5h-.5z"/>
<path d="M27.8 259.3h.5v.5h-.5zM28.2 245.6h4.3M28.2 246.3h4.3M28.2 246.8h4.2M28.6 259.3h.5v.5h-.5zM29.3 259.3h.5v.5h-.5zM30.1 259.3h.5v.5h-.5zM94.6 247.1h15v8h-15zM95.7 244.3h2M98.1 250.6l-1.8-1.5-.6 1.4v1.1l2.2-.4M98.2 251.6l-1.5 1.7 .7 .5 1.2 .3v-2.3M98.6 250.4v-2.3l1.2 .2 .7 .5-1.4 1.7"/>
<path d="M99.3 251.1h2.3M101.6 251.1l-.3 1.2-.4 .7-1.7-1.5M109.6 247.1v4M24.2 270.4h10v10h-10zM24.8 260.1h.5v.5h-.5zM25.3 264.1a1.01 1.01 0 0 0-1 1v2a.97 .97 0 0 0 1 1M25.3 264.1h3M25.3 268.1h3M25.6 260.1h.5v.5h-.5zM26.2 271.9a3.8 3.8 0 0 0-.1 4.6M26.3 260.1h.5v.5h-.5zM26.6 272.3l-.7 1.6 .1 1.2 .6 1.1"/>
<path d="M27.1 260.1h.5v.5h-.5zM27.1 272.6a2.66 2.66 0 0 0-.1 3.2M27.8 260.1h.5v.5h-.5zM28.3 264.1a1.01 1.01 0 0 1 1 1v2a1.01 1.01 0 0 1-1 1M28.6 260.1h.5v.5h-.5zM29.2 274.3v4.5M29.3 260.1h.5v.5h-.5zM30.1 260.1h.5v.5h-.5zM30.3 265.1l1.5-1.4v4.8l-1.5-1.4zM31.3 272.6a2.66 2.66 0 0 1 0 3.3M31.7 272.2a3.3 3.3 0 0 1 .1 4.1M32.2 271.9a3.8 3.8 0 0 1 0 4.7"/>
<path d="M29.2 280.4h5"/>
<circle cx="138" cy="99.9" r=".5"/>
<circle cx="288.4" cy="99.6" r=".5"/>
<circle cx="307.9" cy="99.6" r=".5"/>
<circle cx="327.6" cy="99.6" r=".5"/>
<circle cx="46.2" cy="100.1" r=".5"/>
<circle cx="46.2" cy="114.8" r=".5"/>
<circle cx="46.2" cy="115.8" r=".24"/>
<circle cx="46.2" cy="101.1" r=".24"/>
<circle cx="138" cy="114.3" r=".5"/>
<circle cx="138" cy="115.3" r=".24"/>
<circle cx="138" cy="100.9" r=".24"/>
<circle cx="288.4" cy="100.7" r=".24"/>
<circle cx="307.9" cy="100.7" r=".24"/>
<circle cx="327.6" cy="100.7" r=".24"/>
<circle cx="46.2" cy="129" r=".5"/>
<circle cx="46.2" cy="129.9" r=".24"/>
<circle cx="138" cy="128.7" r=".5"/>
<circle cx="138" cy="129.7" r=".24"/>
<circle cx="46.2" cy="143.1" r=".5"/>
<circle cx="46.2" cy="144.1" r=".24"/>
<circle cx="334.2" cy="149.8" r=".5"/>
<circle cx="334.2" cy="150.8" r=".24"/>
<circle cx="349.4" cy="146.1" r=".29"/>
<circle cx="45" cy="176.5" r=".5"/>
<circle cx="45" cy="177.5" r=".24"/>
<circle cx="64.3" cy="176.5" r=".5"/>
<circle cx="64.3" cy="177.5" r=".24"/>
<circle cx="94.6" cy="176.1" r=".5"/>
<circle cx="94.6" cy="177.1" r=".24"/>
<circle cx="114.1" cy="175.9" r=".5"/>
<circle cx="114.1" cy="176.9" r=".24"/>
<circle cx="138.2" cy="176.1" r=".5"/>
<circle cx="138.2" cy="177.1" r=".24"/>
<circle cx="157.3" cy="176.1" r=".5"/>
<circle cx="157.3" cy="177.1" r=".24"/>
<circle cx="189.2" cy="176.1" r=".5"/>
<circle cx="189.2" cy="177.1" r=".24"/>
<circle cx="222.6" cy="173.5" r=".71"/>
<circle cx="106.7" cy="219.2" r=".5"/>
<circle cx="326.3" cy="202.8" r=".5"/>
<circle cx="326.3" cy="203.8" r=".24"/>
<circle cx="345.8" cy="203" r=".5"/>
<circle cx="345.8" cy="204.1" r=".24"/>
<circle cx="365.3" cy="203" r=".5"/>
<circle cx="365.3" cy="204.1" r=".24"/>
<circle cx="384.6" cy="203" r=".5"/>
<circle cx="384.6" cy="204.1" r=".24"/>
<circle cx="38.9" cy="227.8" r=".5"/>
<circle cx="38.9" cy="228.8" r=".24"/>
<circle cx="106.7" cy="221.2" r=".5"/>
<circle cx="98.6" cy="251.1" r=".71"/>
<circle cx="29.2" cy="274.3" r=".29"/>
</g>
<!-- layer: kable -->
<g fill="none" stroke="#007fff" stroke-width=".3">
<path d="M54.8 88.7l.7 3.1h-1.6zM69.7 88.4l.6 3.2h-1.5zM83.4 88.3l.7 3.2h-1.6zM118.7 94.8v65.6M119.7 88.4h-1v6.4h-2.2M121.2 88.4h1v54.7M157.6 88.4l.7 3.2h-1.6zM182.7 88.3l.7 3.2h-1.7zM210.4 88.4l.6 3.2h-1.5zM214.7 88.4h-1v84.5M216.1 88.4h1v29.4M217.1 95.9l3.2-.6v1.6z"/>
<path d="M247.3 88.4l.7 3.2h-1.7zM269.1 95.7h3.5v-7.3v7.3M269.1 100v54M292.2 88.5l.6 3.1h-1.6zM311.7 88.5l.7 3.1h-1.6zM331 88.5l.6 3.1h-1.6zM29.3 103.7l3.2-.6v1.5zM29.3 118l3.2-.7v1.6zM81.8 112.6h35.4M122.2 117.9l3.2-.6v1.5zM122.2 103.5l3.2-.7v1.6zM210.5 115.1l3.2 1-3.2 .6z"/>
<path d="M217.1 107.8l3.2-.7v1.6zM217.1 116.9l3.2-.7v1.6zM217.1 101.6l3.2-.7v1.6zM265.9 106.8l3.2 .9-3.2 .7zM29.2 132.3l3.1-.7v1.6zM122.2 132.6l3.2-.7v1.6zM29.2 146.5l3.1-.7v1.6zM115.6 159.3l3.2 .9-3.2 .7zM122.2 142.4l3.2-.6v1.6zM176.9 140.1h35.5l1.4 1.4v31.5M269.1 156.9v1h12.5M280.7 150.8h1.6l-.9 3.2z"/>
<path d="M281.5 157.9l.6 3.2h-1.6zM281.6 154h-12.5v3.9M326.6 150.9h1.6l-.9 3.2zM327.1 154h11.1v-65.6h-308.9v91.9h155.1M338.2 154h11.4M348.8 150.9h1.6l-.9 3.2zM47.8 177.1h1.6l-1 3.2zM67.1 177.1h1.7l-1 3.2zM97.8 176.9h1.6l-1 3.2zM117 176.9h1.5l-.9 3.2zM141 176.9h1.6l-.9 3.2zM159.8 177.1h1.5l-.9 3.1z"/>
<path d="M183.6 177.2h1.6l-1 3.2zM210.6 172l3.2 1-3.2 .6zM216.2 183.8h1"/>
</g>
<!-- layer: przekroj -->
<g fill="none" stroke="#723939" stroke-width=".3">
<path d="M44.3 236.3v2.5h1.4M44.3 221.7v2.4M44.9 222.7l1.1 1.4M46 221.7l-1.7 1.6M47.7 237.5a.79 .79 0 0 0-1.1-.1 .79 .79 0 0 0 0 1.1 .79 .79 0 0 0 1.1-.1M47.7 237.1v1.7M48.6 237.5a.79 .79 0 0 1 1.2-.1 .79 .79 0 0 1 0 1.1 .79 .79 0 0 1-1.2-.1M48.6 237.1v2.5M49.1 223l.5-.5 .6 .1 .2 1.5M49.1 222.5v1.6M50.4 223l.6-.5 .5 .1 .2 1.5M50.8 237.1h.9"/>
<path d="M51.2 236.3v2l.1 .4 .5 .1M52.6 222.8a.79 .79 0 0 1 1.2-.1 .79 .79 0 0 1 0 1.2 .79 .79 0 0 1-1.2-.1M52.6 222.5v2.5M54.8 237.5a.79 .79 0 0 1 1.1-.1 .79 .79 0 0 1 0 1.1 .79 .79 0 0 1-1.1-.1M54.8 237.1v2.5M54.9 222.5l.1 1.5 .6 .1 .6-.4M56.2 222.5v1.6M57.1 222.5h.9M57.5 221.7v2l.1 .3 .5 .1M58.8 223.2h1.4a.77 .77 0 0 0-1-.7 .77 .77 0 0 0-.3 1.3 .75 .75 0 0 0 1.3 0M60.9 222.5v1.6M61.9 222.5a.82 .82 0 0 0-1 .7"/>
<path d="M64.8 221.7v2.4M65.2 223.2l.9 .9M66 222.5l-1.2 1.2M66.8 221.7v2.4M69.2 222.8a.8 .8 0 0 0-1.2-.1 .8 .8 0 0 0 0 1.2 .8 .8 0 0 0 1.2-.1M69.2 222.5v1.6M71.3 222.8a.76 .76 0 0 0-1.3 0l.4 .4 .8 .2 .1 .4a.76 .76 0 0 1-1.3 0M72.1 222.5l.8 1.6 .7-1.6M72.9 224.1l-.4 .8-.5 .1M76.2 223h1.1a.66 .66 0 0 0 .6-.7 .66 .66 0 0 0-.6-.6h-1.1v2.4M80.5 222.2a.93 .93 0 0 0-1.1-.6 .93 .93 0 0 0-.7 1v.6a.93 .93 0 0 0 .7 1 .93 .93 0 0 0 1.1-.6M112.1 226.9l1.4-.1 .3-.4-.1-.5-.5-.2h-1.1v2.5"/>
<path d="M113 226.9l.8 1.3M114.6 227.2h1.4a.77 .77 0 0 0-1-.6 .77 .77 0 0 0-.3 1.2 .76 .76 0 0 0 1.3 0M117.4 225.7v.2zM117.4 226.5v2.1l-.2 .3-.4 .1M117.9 227.2h1.5a.77 .77 0 0 0-1.1-.6 .77 .77 0 0 0-.2 1.2 .75 .75 0 0 0 1.3 0M121.4 226.9a.75 .75 0 0 0-1.3 0l.1 .2 1.1 .4 .1 .3a.75 .75 0 0 1-1.3 0M122.1 226.5h.8M122.5 225.7v2l.1 .4 .5 .1M123.8 226.5v1.7M124.7 226.5a.82 .82 0 0 0-.9 .7M126.8 226.9a.79 .79 0 0 0-1.2-.1 .79 .79 0 0 0 0 1.1 .79 .79 0 0 0 1.2-.1M126.8 226.5v1.7"/>
<path d="M127.6 226.5h.8M128 225.7v2l.1 .4 .5 .1M131.5 226.5v1.7M132.5 226.5a.82 .82 0 0 0-1 .7M44.3 249.5v1.8a.84 .84 0 0 0 .8 .8 .84 .84 0 0 0 .9-.8v-1.8M46.9 250.4v1.6M47.9 250.4a.82 .82 0 0 0-1 .7M48.5 250.4h1.3l-1.3 1.6h1.3M51.9 250.7a.79 .79 0 0 0-1.2-.1 .79 .79 0 0 0 0 1.2 .79 .79 0 0 0 1.2-.1M51.9 250.4v1.6l-.4 .6 .3 .2 .2-.2M54.2 250.7a.8 .8 0 0 0-1.2-.1 .8 .8 0 0 0 0 1.2 .8 .8 0 0 0 1.2-.1M54.2 249.5v2.5"/>
<path d="M55 250.4h1.3l-1.3 1.6h1.3M57 251.1h1.4a.77 .77 0 0 0-1-.7 .77 .77 0 0 0-.3 1.3 .76 .76 0 0 0 1.3 0M59.2 250.9l.6-.5 .6 .1 .1 1.5M59.2 250.4v1.6M61.6 249.5v.3zM61.6 250.4v1.6M62.4 251.1h1.4a.76 .76 0 0 0-1.1-.7 .76 .76 0 0 0-.2 1.3 .74 .74 0 0 0 1.3 0M66.8 250.4l.5 1.6 .4-1.6 .5 1.6 .5-1.6M69.5 249.5v.3zM69.5 250.4v1.6M70.4 251.1h1.4a.77 .77 0 0 0-1.1-.7 .77 .77 0 0 0-.2 1.3 .76 .76 0 0 0 1.3 0M72.5 249.5v2.5"/>
<path d="M75.7 250.4h.8M76.7 249.5l-.5 .2-.1 .3v2M77.1 250.4l.2 1.5 .6 .1 .6-.4M78.5 250.4v1.6M79.4 250.9l.6-.5 .6 .1 .1 1.5M79.4 250.4v1.6M81.7 249.5v2.5M82.2 251.1l.8 .9M82.9 250.4l-1.2 1.2M85.1 250.7a.79 .79 0 0 0-1.1-.1 .79 .79 0 0 0 0 1.2 .79 .79 0 0 0 1.1-.1M86 250.4l.7 1.6 .7-1.6M86.7 252l-.5 .9h-.4"/>
<path d="M88.2 249.7h.3zM88.3 250.4v2l-.1 .4-.5 .1M88.9 250.9l.6-.5 .6 .1 .1 1.5M88.9 250.4v1.6M91.2 251.1h1.4a.76 .76 0 0 0-1.1-.7 .76 .76 0 0 0-.2 1.3 .74 .74 0 0 0 1.3 0M112.1 250.7v2.5M112.7 251.8l1.1 1.4M113.8 250.7l-1.7 1.7M114.6 250.7v2.5M115.7 250.7v.3zM115.7 251.6v1.6M116.5 252l.6-.4 .6 .1 .1 1.5"/>
<path d="M116.5 251.6v1.6M117.8 252l.6-.4 .6 .1 .1 1.5M121.5 251.9a.8 .8 0 0 0-1.2-.1 .8 .8 0 0 0 0 1.2 .8 .8 0 0 0 1.2-.1M121.5 251.6v1.6M122.4 251.6h.8M122.7 250.7v2.1l.1 .3 .5 .1M124.1 251.6l.7 1.6 .8-1.6M124.8 253.2l-.3 .8-.5 .1M125.9 251.6h1.3l-1.3 1.6h1.3M129.4 251.9a.79 .79 0 0 0-1.2-.1 .79 .79 0 0 0 0 1.2 .79 .79 0 0 0 1.2-.1M129.4 251.6v1.6M131.6 251.9a.79 .79 0 0 0-1.1-.1 .79 .79 0 0 0 0 1.2 .79 .79 0 0 0 1.1-.1"/>
<path d="M133 250.7v.3zM133 251.6v2l-.2 .4-.4 .1M135 251.9a.79 .79 0 0 0-1.2-.1 .79 .79 0 0 0 0 1.2 .79 .79 0 0 0 1.2-.1M135 251.6v1.6M44.3 276l.9-2.4 1 2.4M44.6 275.2h1.2M48.3 274.7a.79 .79 0 0 0-1.1-.1 .79 .79 0 0 0 0 1.2 .79 .79 0 0 0 1.1-.1M50.5 274.7a.8 .8 0 0 0-1.2-.1 .8 .8 0 0 0 0 1.2 .8 .8 0 0 0 1.2-.1M51.2 275.1h1.4a.77 .77 0 0 0-1.1-.7 .77 .77 0 0 0-.2 1.3 .75 .75 0 0 0 1.3 0M54.6 274.7a.74 .74 0 0 0-1.3 0l.4 .4 .8 .2 .1 .4a.74 .74 0 0 1-1.3 0M56.7 274.7a.76 .76 0 0 0-1.3 0l.3 .4 .8 .2 .2 .4a.76 .76 0 0 1-1.3 0M59.7 274.7a.79 .79 0 0 1 1.1-.1 .79 .79 0 0 1 0 1.2 .79 .79 0 0 1-1.1-.1"/>
<path d="M59.7 274.4v2.5M64.2 273.7h.2zM64.3 274.4v1.6M65.1 274.8l.6-.4 .6 .1 .1 1.5M65.1 274.4v1.6M67.4 274.4h.8M67.7 273.6v2l.2 .3 .4 .1"/>
<circle cx="47.6" cy="223.3" r=".83"/>
<circle cx="53.3" cy="237.9" r=".83"/>
<circle cx="130" cy="227.3" r=".83"/>
<circle cx="74.2" cy="251.2" r=".82"/>
<circle cx="62.7" cy="275.2" r=".83"/>
</g>
<text font-size="10.1" x="326" y="268.1">SCHEMAT SIECI</text>
<text font-size="8.8" fill="#f00" x="138.6" y="46.9">SCHEMAT ELEMENTÓW SIECI KOMPUTEROWEJ</text>
<g font-size="6.6">
<text x="248.7" y="19">Uwagi</text>
<text x="254" y="262.5">14.06.2015</text>
<text x="276.9" y="262.5">Piotr Gołaszewski</text>
<text x="254" y="274.5">14.06.2015</text>
<text x="254" y="280.5">1.02</text>
</g>
<g font-size="6.2" fill="#007fff">
<text x="109.7" y="93.1">IDF</text>
<text x="176.7" y="141.1">kat.7 4x2*23 AWG</text>
</g>
<g font-size="6.2">
<text x="123.1" y="96.3">PC20</text>
<text x="79.7" y="172.5">PC15</text>
<text x="123.5" y="172.5">PC17</text>
<text x="142.5" y="172.5">PC18</text>
<text x="174.3" y="172.5">PC19</text>
<text x="367.2" y="246.2">1:85</text>
<text x="253.6" y="256.5">14.06.2015</text>
<text x="254" y="268.1">14.06.2015</text>
<text x="276.9" y="268.1">Piotr Gołaszewski</text>
</g>
<g font-size="5.7">
<text x="236.7" y="18.3">Wer.</text>
<text x="356" y="18.3">Data</text>
<text x="224" y="95.2">S1</text>
<text x="273.4" y="96">PC7</text>
<text x="293.2" y="96">PC8</text>
<text x="312.6" y="96">PC5</text>
<text x="31.4" y="96.3">PC12</text>
<text x="82.2" y="99.8">UW3</text>
<text x="109.7" y="96.7">POE</text>
<text x="224" y="100.9">S2</text>
<text x="260.7" y="98.1">MDF</text>
<text x="346.4" y="97">L1</text>
<text x="365.1" y="97.4">L2</text>
<text x="224" y="106.9">R1</text>
<text x="31.4" y="111.1">PC11</text>
<text x="123.1" y="110.4">PC21</text>
<text x="219.4" y="113.6">UPS1</text>
<text x="199" y="118.5">K3</text>
<text x="255.4" y="114.3">UW5</text>
<text x="31.4" y="125.2">PC10</text>
<text x="123.1" y="124.9">PC22</text>
<text x="31.4" y="139.3">PC9</text>
<text x="125.6" y="144.6">UW4</text>
<text x="319.3" y="146">PC6</text>
<text x="275.2" y="150.3">UW2</text>
<text x="106.9" y="162.6">K1</text>
<text x="30" y="172.9">PC13</text>
<text x="49.4" y="172.9">PC14</text>
<text x="99.1" y="172.2">PC16</text>
<text x="280.5" y="169.3">PLC</text>
<text x="288.9" y="168.6">UW1</text>
<text x="198.3" y="174.6">K2</text>
<text x="225.1" y="174.3">KL1</text>
<text x="311.5" y="199">PC1</text>
<text x="330.9" y="199.3">PC2</text>
<text x="350.3" y="199.3">PC3</text>
<text x="369.7" y="199.3">PC4</text>
<text x="25" y="215.9">LEGENDA</text>
</g>
<g font-size="5.7" fill="#007fff">
<text x="260.7" y="102">POE</text>
<text x="81.5" y="113.6">kat.7 4x2*23 AWG</text>
</g>
<g font-size="5.7" fill="#723939">
<text x="111.1" y="222.6">Serwer</text>
<text x="111.1" y="240.9">UPS</text>
<text x="43.4" y="262.5">Switch</text>
<text x="43.4" y="268.5">Kamera</text>
</g>
<g font-size="5.3" fill="#f00">
<text x="346.4" y="57.1">Pom. nr4</text>
<text x="308.7" y="222.6">Pom. nr 5</text>
<text x="308.7" y="227.9">PLC</text>
</g>
<g font-size="5.3">
<text x="324.6" y="241.3">ARKUSZ</text>
<text x="366.2" y="241.3">SKALA</text>
<text x="242" y="262.5">SPRAWDZIŁ</text>
<text x="242" y="268.5">ZATW.</text>
<text x="242" y="274.5">WYSTAWCA</text>
<text x="242" y="280.5">WER.</text>
</g>
<text font-size="4.9" fill="#f00" x="346.4" y="62.4">POE</text>
<g font-size="4.9">
<text x="242" y="241.3">NAZWA PLIKU</text>
<text x="290.3" y="241.3">NR FSCM</text>
<text x="242" y="250.1">ROZMIAR</text>
<text x="242" y="256.1">RYSOWAŁ</text>
</g>
<g font-size="1.4" fill="#007fff">
<text x="54.2" y="91" transform="rotate(90 54.2 91)">5</text>
<text x="69.1" y="90.8" transform="rotate(90 69.1 90.8)">5</text>
<text x="82.9" y="90.7" transform="rotate(90 82.9 90.7)">5</text>
<text x="157.1" y="90.8" transform="rotate(90 157.1 90.8)">5</text>
<text x="182.1" y="90.7" transform="rotate(90 182.1 90.7)">5</text>
<text x="209.8" y="90.8" transform="rotate(90 209.8 90.8)">5</text>
<text x="246.7" y="90.8" transform="rotate(90 246.7 90.8)">5</text>
<text x="291.6" y="90.8" transform="rotate(90 291.6 90.8)">5</text>
<text x="311.2" y="90.8" transform="rotate(90 311.2 90.8)">5</text>
<text x="330.4" y="90.8" transform="rotate(90 330.4 90.8)">5</text>
<text x="219.5" y="96.5">5</text>
<text x="31.7" y="104.3">5</text>
<text x="124.6" y="104">5</text>
<text x="219.5" y="102.1">5</text>
<text x="266.7" y="107.2" transform="rotate(180 266.7 107.2)">5</text>
<text x="219.5" y="108.4">5</text>
<text x="31.7" y="118.5">5</text>
<text x="124.6" y="118.5">5</text>
<text x="211.3" y="115.5" transform="rotate(180 211.3 115.5)">5</text>
<text x="219.5" y="117.4">5</text>
<text x="31.5" y="132.8">5</text>
<text x="124.6" y="133.1">5</text>
<text x="124.6" y="143">5</text>
<text x="31.5" y="147.1">5</text>
<text x="281.9" y="151.6" transform="rotate(-90 281.9 151.6)">5</text>
<text x="327.8" y="151.7" transform="rotate(-90 327.8 151.7)">5</text>
<text x="350.1" y="151.7" transform="rotate(-90 350.1 151.7)">5</text>
<text x="116.4" y="159.7" transform="rotate(180 116.4 159.7)">5</text>
<text x="280.9" y="160.3" transform="rotate(90 280.9 160.3)">5</text>
<text x="211.4" y="172.4" transform="rotate(180 211.4 172.4)">5</text>
<text x="49" y="177.9" transform="rotate(-90 49 177.9)">5</text>
<text x="68.4" y="177.9" transform="rotate(-90 68.4 177.9)">5</text>
<text x="99" y="177.8" transform="rotate(-90 99 177.8)">5</text>
<text x="118.2" y="177.8" transform="rotate(-90 118.2 177.8)">5</text>
<text x="142.2" y="177.8" transform="rotate(-90 142.2 177.8)">5</text>
<text x="161" y="177.9" transform="rotate(-90 161 177.9)">5</text>
<text x="184.8" y="178" transform="rotate(-90 184.8 178)">5</text>
</g>
</svg>
